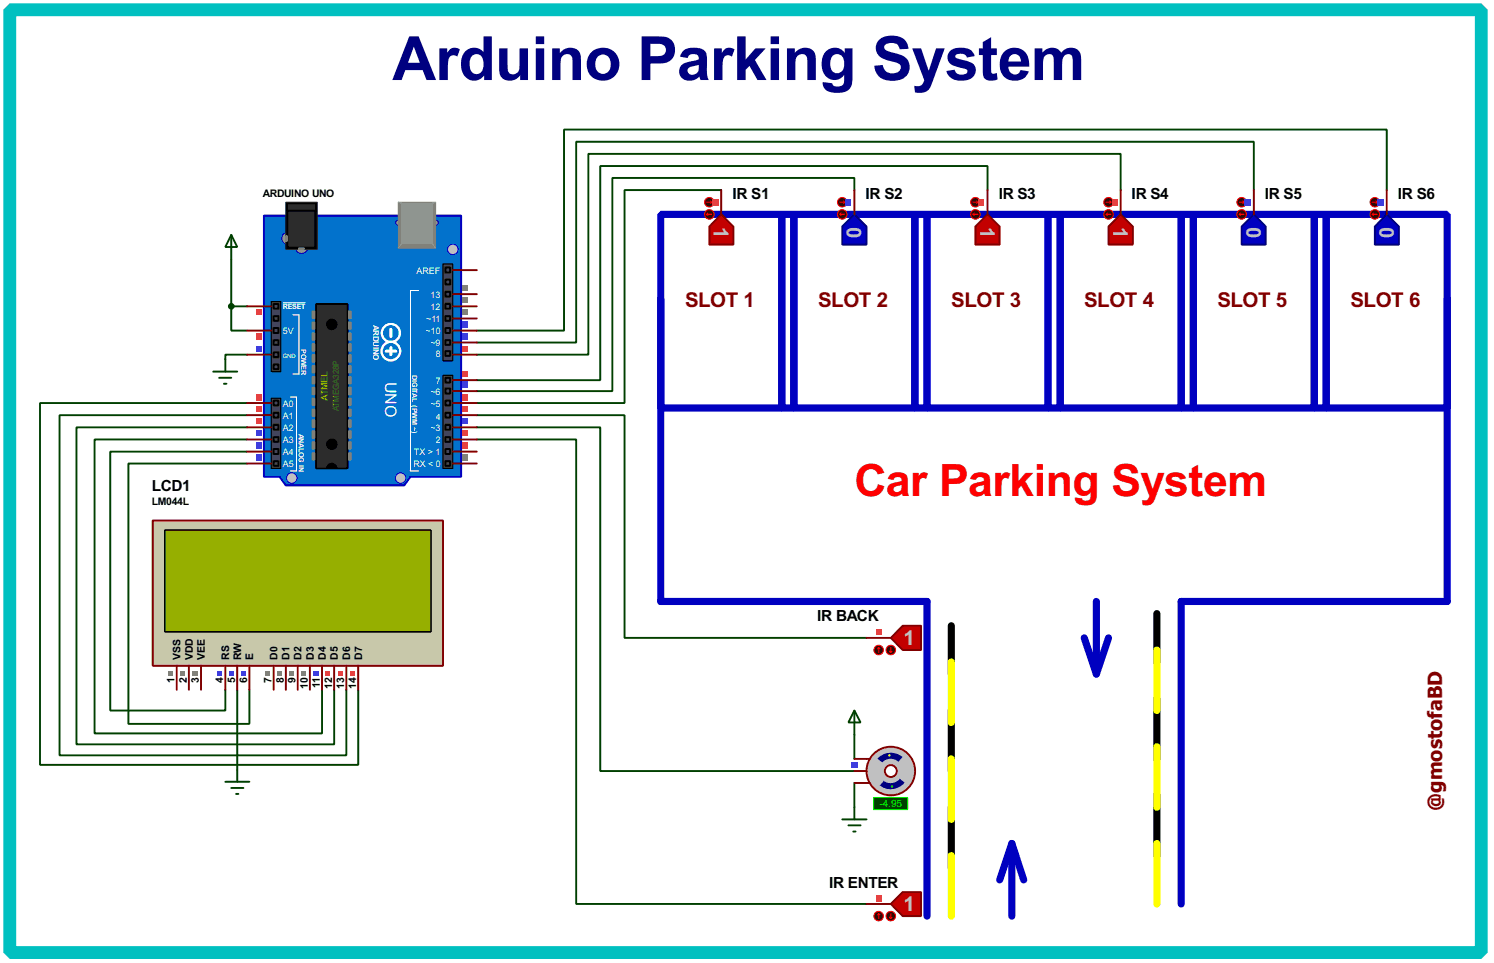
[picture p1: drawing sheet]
<svg xmlns="http://www.w3.org/2000/svg" width="314mm" height="202mm" viewBox="0 0 314 202" stroke-linecap="round" stroke-linejoin="round" font-family="sans-serif">
<g fill="none" stroke="#004000" stroke-width=".4">
<path d="M151.4 39.9h-20.3v44.7h-31M179.4 39.9v-2.5h-50.8v44.7h-28.5M207.3 39.9v-5h-81.3v44.9h-25.9M235.3 39.9v-7.6h-111.8v42.2h-23.4M263.2 39.9v-10.1h-142.2v42.1h-20.9M291.1 39.9v-12.7h-172.7v42.2h-18.3M48.6 54.4v9.9M48.6 64.3v5.1h3.3M48.6 64.3h3.3M51.9 74.5h-4.6v1M51.9 84.6h-43.5v76h66.8v-15.8M51.9 87.2h-39.4v71.4h60.2v-13.8"/>
<path d="M51.9 89.7h-35.8v66.6h54.1v-11.5M51.9 92.3h-32v61.7h47.7v-9.2M51.9 97.3h-24.9v54.7h25.4v-7.2M51.9 94.8h-28.7v54.4h24.1v-4.4M100.1 89.7h25.9v72.2h53.4M100.1 87.2h31v46.7h50.8M100.1 92.3h20.9v97.5h60.9M49.8 144.8v16.8M179.4 154.2v5.1M179.4 164.4v5.1"/>
</g>
<path d="M55.4 45.3h41.4v54.8h-10.6l-1.3 1.8h-24.9l-1.3-1.8h-3.3z" fill-rule="evenodd" fill="#0272cc" stroke="#0000c0" stroke-width=".4"/>
<path d="M62.8 66.1v12.4M87.9 61h-1.7v37.9h1.7M61 83.4h1.3v15.5" fill="none" stroke="#fff" stroke-width=".25"/>
<g fill="#0272cc" stroke="#fff" stroke-width=".5">
<circle cx="82" cy="69.9" r="1.9"/>
<circle cx="82" cy="73.7" r="1.95"/>
</g>
<path d="M81.1 73.7h2M82.1 69.1v1.6M82.1 73v1.5" fill="none" stroke="#fff" stroke-width=".65"/>
<path d="M61.5 66.1h1.3M61.5 78.5h1.3M61 98.9h1.3" fill="none" stroke="#fff" stroke-width=".25"/>
<path d="M59.5 63.6h4.6" fill="none" stroke="#fff" stroke-width=".21"/>
<g fill="#c0c0c0" stroke="#0000c0" stroke-width=".21">
<circle cx="84.1" cy="100.4" r="1.1"/>
<circle cx="61.2" cy="100.4" r="1.1"/>
<circle cx="95" cy="52.4" r="1.1"/>
</g>
<g fill="#464646" stroke="#000" stroke-width=".25">
<path d="M57 63.3h2v14.7h-2z"/>
<path d="M57 83.6h2v14.8h-2z"/>
<path d="M93 55.4h2.1v20.4h-2.1z"/>
<path d="M93 78.8h2.1v19.6h-2.1z"/>
</g>
<g fill="#464646" stroke="#000" stroke-width=".4">
<path d="M57.5 63.8h1v1h-1z"/>
<path d="M57.5 66.4h1v1h-1z"/>
<path d="M57.5 68.9h1v1h-1z"/>
<path d="M57.5 71.4h1v1h-1z"/>
<path d="M57.5 74h1v1h-1z"/>
<path d="M57.5 76.5h1v1h-1z"/>
<path d="M57.5 84.1h1v1h-1z"/>
<path d="M57.5 86.7h1v1h-1z"/>
<path d="M57.5 89.2h1v1h-1z"/>
<path d="M57.5 91.8h1v1h-1z"/>
<path d="M57.5 94.3h1v1h-1z"/>
<path d="M57.5 96.8h1v1h-1z"/>
<path d="M93.5 56.2h1v1h-1z"/>
<path d="M93.5 61.3h1v1h-1z"/>
<path d="M93.5 63.8h1v1h-1z"/>
<path d="M93.5 66.4h1v1h-1z"/>
<path d="M93.5 68.9h1v1h-1z"/>
<path d="M93.5 71.4h1v1h-1z"/>
<path d="M93.5 73.7h1v1h-1z"/>
<path d="M93.5 58.7h1v1h-1z"/>
<path d="M93.5 79.3h1v1h-1z"/>
<path d="M93.5 81.6h1v1h-1z"/>
<path d="M93.5 84.1h1v1h-1z"/>
<path d="M93.5 86.7h1v1h-1z"/>
<path d="M93.5 89.2h1v1h-1z"/>
<path d="M93.5 91.8h1v1h-1z"/>
<path d="M93.5 94.3h1v1h-1z"/>
<path d="M93.5 96.8h1v1h-1z"/>
</g>
<path d="M66.4 63.8h6.6v34.6h-6.6z" fill="#2c2c2c" stroke="#000" stroke-width=".4"/>
<g fill="#000" stroke="#000" stroke-width=".21">
<circle cx="69.6" cy="68.1" r="1.1"/>
<circle cx="69.6" cy="98.4" r="1.1"/>
<circle cx="69.6" cy="93.3" r="1.1"/>
</g>
<path d="M66.1 99.1h7.1" fill="none" stroke="#0272cc" stroke-width="1.2"/>
<g fill="#939393" stroke="#0000c0" stroke-width=".21">
<circle cx="91.4" cy="46.8" r=".55"/>
<circle cx="83.6" cy="46.8" r=".55"/>
</g>
<path d="M83.6 42.5h7.9v9.6h-7.9z" fill="#808080" stroke="#808080" stroke-width=".21"/>
<path d="M84.4 42.7h6.3v8.4h-6.3z" fill="#939393" stroke="#939393" stroke-width=".21"/>
<path d="M83.6 42.5l.8 .2M84.4 51.1l-.8 1M90.7 51.1l.8 1M91.5 42.5l-.8 .2" fill="none" stroke="#939393" stroke-width=".21"/>
<g fill="#939393" stroke="#0000c0" stroke-width=".21">
<circle cx="63.3" cy="51.9" r="1.35"/>
<circle cx="60.5" cy="50.1" r="1.35"/>
</g>
<path d="M60 42.5h6.6v9.9h-6.6z" fill="#000" stroke="#2c2c2c" stroke-width=".21"/>
<g fill="#808080" stroke="#808080" stroke-width=".4">
<path d="M62.8 52.1h1v.3h-1z"/>
<path d="M60 49.6h.3v1h-.3z"/>
</g>
<path d="M60.8 43.2h5v8.4h-5z" fill="#2c2c2c" stroke="#2c2c2c" stroke-width=".4"/>
<path d="M60.3 42.7h6.1v1.6h-6.1z" fill="#2c2c2c" stroke="#000" stroke-width=".4"/>
<g fill="#808080" stroke="#808080" stroke-width=".25">
<path d="M73.2 65.3h.5v1.6h-.5z"/>
<path d="M73.2 67.6h.5v1.5h-.5z"/>
<path d="M73.2 69.9h.5v1.5h-.5z"/>
<path d="M73.2 72.2h.5v1.5h-.5z"/>
<path d="M73.2 74.5h.5v1.5h-.5z"/>
<path d="M73.2 76.8h.5v1.5h-.5z"/>
<path d="M73.2 79.1h.5v1.5h-.5z"/>
<path d="M73.2 81.3h.5v1.6h-.5z"/>
<path d="M73.2 83.6h.5v1.5h-.5z"/>
<path d="M73.2 85.9h.5v1.5h-.5z"/>
<path d="M73.2 88.2h.5v1.5h-.5z"/>
<path d="M73.2 90.5h.5v1.5h-.5z"/>
<path d="M73.2 92.8h.5v1.5h-.5z"/>
<path d="M73.2 95.1h.5v1.5h-.5z"/>
<path d="M65.6 65.3h.5v1.6h-.5z"/>
<path d="M65.6 67.6h.5v1.5h-.5z"/>
<path d="M65.6 69.9h.5v1.5h-.5z"/>
<path d="M65.6 72.2h.5v1.5h-.5z"/>
<path d="M65.6 74.5h.5v1.5h-.5z"/>
<path d="M65.6 76.8h.5v1.5h-.5z"/>
<path d="M65.6 79.1h.5v1.5h-.5z"/>
<path d="M65.6 81.3h.5v1.6h-.5z"/>
<path d="M65.6 83.6h.5v1.5h-.5z"/>
<path d="M65.6 85.9h.5v1.5h-.5z"/>
<path d="M65.6 88.2h.5v1.5h-.5z"/>
<path d="M65.6 90.5h.5v1.5h-.5z"/>
<path d="M65.6 92.8h.5v1.5h-.5z"/>
<path d="M65.6 95.1h.5v1.5h-.5z"/>
</g>
<g fill="none" stroke="#800000" stroke-width=".4">
<path d="M95.1 56.7h5M51.9 74.5h5.1M51.9 69.4h5.1M51.9 64.3h5.1M95.1 74.5h5M95.1 71.9h5M95.1 69.4h5M95.1 66.9h5M95.1 64.3h5M95.1 61.8h5M95.1 79.8h5M51.9 97.3h5.1"/>
<path d="M51.9 94.8h5.1M51.9 92.3h5.1M51.9 89.7h5.1M51.9 87.2h5.1M51.9 84.6h5.1M95.1 97.3h5M95.1 94.8h5M95.1 92.3h5M95.1 89.7h5M95.1 87.2h5M95.1 84.6h5M95.1 82.1h5"/>
</g>
<path d="M97 95.4h1.2v1.3h-1.2z" fill="#808080"/>
<g fill="#ff4040">
<path d="M97 92.9h1.2v1.3h-1.2z"/>
<path d="M97 90.4h1.2v1.2h-1.2z"/>
</g>
<path d="M97 87.8h1.2v1.3h-1.2z" fill="#4040ff"/>
<g fill="#ff4040">
<path d="M97 85.3h1.2v1.2h-1.2z"/>
<path d="M97 82.7h1.2v1.3h-1.2z"/>
</g>
<path d="M97 80.2h1.2v1.3h-1.2z" fill="#4040ff"/>
<path d="M97 72.6h1.2v1.2h-1.2z" fill="#ff4040"/>
<g fill="#4040ff">
<path d="M97 70h1.2v1.3h-1.2z"/>
<path d="M97 67.5h1.2v1.3h-1.2z"/>
</g>
<g fill="#808080">
<path d="M97 65h1.2v1.2h-1.2z"/>
<path d="M97 62.4h1.2v1.3h-1.2z"/>
<path d="M97 59.9h1.2v1.2h-1.2z"/>
</g>
<g fill="#ff4040">
<path d="M53.8 65h1.2v1.2h-1.2z"/>
<path d="M97 77.9h1.2v1.3h-1.2z"/>
</g>
<path d="M53.8 72.6h1.2v1.2h-1.2z" fill="#4040ff"/>
<g fill="#ff4040">
<path d="M53.8 82.7h1.2v1.3h-1.2z"/>
<path d="M53.8 85.3h1.2v1.2h-1.2z"/>
<path d="M53.8 87.8h1.2v1.3h-1.2z"/>
</g>
<g fill="#4040ff">
<path d="M53.8 90.4h1.2v1.2h-1.2z"/>
<path d="M53.8 92.9h1.2v1.3h-1.2z"/>
<path d="M53.8 95.4h1.2v1.3h-1.2z"/>
</g>
<path d="M53.8 70h1.2v1.3h-1.2z" fill="#ff4040"/>
<path d="M48.6 49.3l1.2 2.6h-2.5zM48.6 49.3v5.1M44.8 78h5M46 79.3h2.6M47.3 75.5v2.5M47 80.6h.6" fill="none" stroke="#004000" stroke-width=".4"/>
<circle cx="48.5" cy="64.3" r=".5" fill="#004000" stroke="#004000" stroke-width=".4"/>
<circle cx="187" cy="161.9" r="5.1" fill="#c0c0c0" stroke="#800000" stroke-width=".4"/>
<circle cx="187" cy="161.9" r="1.25" fill="#feffff" stroke="#800000" stroke-width=".4"/>
<path d="M181.9 159.3h.8M181.9 164.4h.8" fill="none" stroke="#800000" stroke-width=".4"/>
<path d="M189.5 158.9a3.9 3.9 0 0 1 .4 5.4l-1-.8a2.44 2.44 0 0 0-.3-3.6z" fill-rule="evenodd" fill="#c0c0c0" stroke="#c0c0c0" stroke-width=".4"/>
<g fill="#000080">
<path d="M185.4 163.8a2.49 2.49 0 0 0 3.5-.3l1 .8a3.8 3.8 0 0 1-5.3 .5z" fill-rule="evenodd"/>
<path d="M184.1 159.4a3.8 3.8 0 0 1 5.4-.5l-.9 1a2.44 2.44 0 0 0-3.5 .3z" fill-rule="evenodd"/>
</g>
<path d="M184.1 159.4l1 .8a2.5 2.5 0 0 0 .3 3.6l-.8 1a3.8 3.8 0 0 1-.5-5.4z" fill-rule="evenodd" fill="#c0c0c0" stroke="#c0c0c0" stroke-width=".4"/>
<circle cx="186.7" cy="158.6" r=".25" fill="#ff0"/>
<circle cx="187.3" cy="165.1" r=".25" fill="#0f0"/>
<path d="M183.4 167.4h7.2v2.6h-7.2z" fill="#004000" stroke="#0f0" stroke-width=".21"/>
<path d="M179.4 159.3h2.5M179.4 161.9h2.5M179.4 164.4h2.5" fill="none" stroke="#800000" stroke-width=".4"/>
<path d="M178.7 160h1.3v1.2h-1.3z" fill="#4040ff"/>
<path d="M179.4 149.2l1.3 2.5h-2.6zM179.4 149.2v5M176.8 172h5.1M178.1 173.3h2.6M179.1 174.6h.5M179.4 169.5v2.5" fill="none" stroke="#004000" stroke-width=".4"/>
<path d="M138.7 45h25.4v40.7h-25.4zM166.7 45h25.4v40.7h-25.4zM194.6 45h25.4v40.7h-25.4zM222.6 45h25.4v40.7h-25.4zM250.5 45h25.4v40.7h-25.4zM278.4 45h25.4v40.7h-25.4z" fill="none" stroke="#0000c0" stroke-width="1.5"/>
<path d="M151.4 45l2.6 2.6v3.8h-5.1v-3.8z" fill-rule="evenodd" fill="#c00000" stroke="#800000" stroke-width=".4"/>
<path d="M151.4 39.9v5.1" fill="none" stroke="#800000" stroke-width=".4"/>
<circle cx="148.9" cy="45" r="1" fill="#400000" stroke="#f00" stroke-width=".21"/>
<path d="M148.4 45l.2 .3M148.4 45h1M148.6 44.8l-.2 .2" fill="none" stroke="#f00" stroke-width=".21"/>
<circle cx="148.9" cy="42.5" r="1" fill="#400000" stroke="#f00" stroke-width=".21"/>
<path d="M148.4 42.5h1M149.2 42.2l.2 .3M149.4 42.5l-.2 .2" fill="none" stroke="#f00" stroke-width=".21"/>
<path d="M149.5 41.8h1.3v1.3h-1.3z" fill="#ff4040"/>
<path d="M176.8 47.6l2.6-2.6 2.5 2.6v3.8h-5.1z" fill-rule="evenodd" fill="#0000c0" stroke="#000080" stroke-width=".4"/>
<path d="M179.4 39.9v5.1" fill="none" stroke="#800000" stroke-width=".4"/>
<circle cx="176.8" cy="45" r="1" fill="#400000" stroke="#f00" stroke-width=".21"/>
<path d="M176.3 45l.3 .3M176.3 45h1M176.6 44.8l-.3 .2" fill="none" stroke="#f00" stroke-width=".21"/>
<circle cx="176.8" cy="42.5" r="1" fill="#400000" stroke="#f00" stroke-width=".21"/>
<path d="M176.3 42.5h1M177.1 42.2l.2 .3M177.3 42.5l-.2 .2" fill="none" stroke="#f00" stroke-width=".21"/>
<path d="M177.5 41.8h1.2v1.3h-1.2z" fill="#4040ff"/>
<path d="M204.8 47.6l2.5-2.6 2.6 2.6v3.8h-5.1z" fill-rule="evenodd" fill="#c00000" stroke="#800000" stroke-width=".4"/>
<path d="M207.3 39.9v5.1" fill="none" stroke="#800000" stroke-width=".4"/>
<circle cx="204.7" cy="45" r="1" fill="#400000" stroke="#f00" stroke-width=".21"/>
<path d="M204.3 45l.2 .3M204.3 45h1M204.5 44.8l-.2 .2" fill="none" stroke="#f00" stroke-width=".21"/>
<circle cx="204.7" cy="42.5" r="1" fill="#400000" stroke="#f00" stroke-width=".21"/>
<path d="M204.3 42.5h1M205 42.2l.3 .3M205.3 42.5l-.3 .2" fill="none" stroke="#f00" stroke-width=".21"/>
<path d="M205.4 41.8h1.3v1.3h-1.3z" fill="#ff4040"/>
<path d="M232.7 47.6l2.6-2.6 2.5 2.6v3.8h-5.1z" fill-rule="evenodd" fill="#c00000" stroke="#800000" stroke-width=".4"/>
<path d="M235.3 39.9v5.1" fill="none" stroke="#800000" stroke-width=".4"/>
<circle cx="232.7" cy="45" r="1" fill="#400000" stroke="#f00" stroke-width=".21"/>
<path d="M232.2 45l.3 .3M232.2 45h1M232.5 44.8l-.3 .2" fill="none" stroke="#f00" stroke-width=".21"/>
<circle cx="232.7" cy="42.5" r="1" fill="#400000" stroke="#f00" stroke-width=".21"/>
<path d="M232.2 42.5h1M233 42.2l.2 .3M233.2 42.5l-.2 .2" fill="none" stroke="#f00" stroke-width=".21"/>
<path d="M233.4 41.8h1.2v1.3h-1.2z" fill="#ff4040"/>
<path d="M263.2 45l2.5 2.6v3.8h-5v-3.8z" fill-rule="evenodd" fill="#0000c0" stroke="#000080" stroke-width=".4"/>
<path d="M263.2 39.9v5.1" fill="none" stroke="#800000" stroke-width=".4"/>
<circle cx="260.6" cy="45" r="1" fill="#400000" stroke="#f00" stroke-width=".21"/>
<path d="M260.2 45l.2 .3M260.2 45h1M260.4 44.8l-.2 .2" fill="none" stroke="#f00" stroke-width=".21"/>
<circle cx="260.6" cy="42.5" r="1" fill="#400000" stroke="#f00" stroke-width=".21"/>
<path d="M260.2 42.5h1M260.9 42.2l.3 .3M261.2 42.5l-.3 .2" fill="none" stroke="#f00" stroke-width=".21"/>
<path d="M261.3 41.8h1.3v1.3h-1.3z" fill="#4040ff"/>
<path d="M291.1 45l2.6 2.6v3.8h-5.1v-3.8z" fill-rule="evenodd" fill="#0000c0" stroke="#000080" stroke-width=".4"/>
<path d="M291.1 39.9v5.1" fill="none" stroke="#800000" stroke-width=".4"/>
<circle cx="288.6" cy="45" r="1" fill="#400000" stroke="#f00" stroke-width=".21"/>
<path d="M288.1 45l.2 .3M288.1 45h1M288.3 44.8l-.2 .2" fill="none" stroke="#f00" stroke-width=".21"/>
<circle cx="288.6" cy="42.5" r="1" fill="#400000" stroke="#f00" stroke-width=".21"/>
<path d="M288.1 42.5h1M288.9 42.2l.2 .3M289.1 42.5l-.2 .2" fill="none" stroke="#f00" stroke-width=".21"/>
<path d="M289.2 41.8h1.3v1.3h-1.3z" fill="#4040ff"/>
<g fill="none" stroke="#0000c0" stroke-width="1.5">
<path d="M164.1 45h2.6v40.7h-2.6zM192.1 45h2.5v40.7h-2.5zM220 45h2.6v40.7h-2.6zM248 45h2.5v40.7h-2.5zM275.9 45h2.5v40.7h-2.5zM138.7 62.8v63.5zM303.8 62.8v63.5zM138.7 126.3h55.9zM194.6 126.3v66zM227.6 133.9l2.6 7.6 2.5-7.6M230.2 126.3v12.7M248 126.3h55.8z"/>
<path d="M248 126.3v63.5zM212.4 179.6v12.7M209.9 184.7l2.5-7.6 2.5 7.6"/>
</g>
<path d="M199.7 131.4v10.1M242.9 128.8v10.2M199.7 149.2v12.7M242.9 146.6v12.7M199.7 169.5v12.7M242.9 166.9v12.7" fill="none" stroke="#000" stroke-width="1.5"/>
<path d="M199.7 139v12.7M242.9 136.5v12.7M199.7 159.3v12.7M242.9 156.8v12.7M199.7 179.6v12.7M242.9 177.1v12.7" fill="none" stroke="#ff0" stroke-width="1.5"/>
<path d="M189.5 131.4h3.9v5.1h-3.9l-2.5-2.6z" fill-rule="evenodd" fill="#c00000" stroke="#800000" stroke-width=".4"/>
<path d="M181.9 133.9h5.1" fill="none" stroke="#800000" stroke-width=".4"/>
<circle cx="187" cy="136.5" r="1" fill="#400000" stroke="#f00" stroke-width=".21"/>
<path d="M186.7 136.7l.3 .3M187 135.9v1.1M187.3 136.7l-.3 .3" fill="none" stroke="#f00" stroke-width=".21"/>
<circle cx="184.4" cy="136.5" r="1" fill="#400000" stroke="#f00" stroke-width=".21"/>
<path d="M184.5 135.9l.2 .3M184.5 135.9l-.3 .3M184.5 135.9v1.1" fill="none" stroke="#f00" stroke-width=".21"/>
<path d="M183.8 132h1.3v1.3h-1.3z" fill="#ff4040"/>
<path d="M187 189.8l2.5-2.5h3.9v5h-3.9z" fill-rule="evenodd" fill="#c00000" stroke="#800000" stroke-width=".4"/>
<path d="M181.9 189.8h5.1" fill="none" stroke="#800000" stroke-width=".4"/>
<circle cx="187" cy="192.3" r="1" fill="#400000" stroke="#f00" stroke-width=".21"/>
<path d="M186.7 192.6l.3 .2M187 191.8v1M187.3 192.6l-.3 .2" fill="none" stroke="#f00" stroke-width=".21"/>
<circle cx="184.4" cy="192.3" r="1" fill="#400000" stroke="#f00" stroke-width=".21"/>
<path d="M184.5 191.8l.2 .3M184.5 191.8l-.3 .3M184.5 191.8v1" fill="none" stroke="#f00" stroke-width=".21"/>
<path d="M183.8 187.9h1.3v1.3h-1.3z" fill="#ff4040"/>
<path d="M47.3 164.1h5.1M48.6 165.4h2.5M49.6 166.7h.5M49.8 161.6v2.5" fill="none" stroke="#004000" stroke-width=".4"/>
<path d="M32.1 109.3h60.9v30.5h-60.9z" fill="#c8c8aa" stroke="#800000" stroke-width=".4"/>
<path d="M34.6 111.3h55.9v21.3h-55.9z" fill="#324600" stroke="#000" stroke-width=".25"/>
<path d="M34.6 111.3h55.9v21.3h-55.9z" fill="#96af00" stroke="#000" stroke-width=".25"/>
<g fill="none" stroke="#800000" stroke-width=".4">
<path d="M37.1 139.8v5M39.7 139.8v5M42.2 139.8v5M47.3 139.8v5M49.8 139.8v5M52.4 139.8v5M57.5 139.8v5M60 139.8v5M62.5 139.8v5M65.1 139.8v5M67.6 139.8v5M70.2 139.8v5"/>
<path d="M72.7 139.8v5M75.2 139.8v5"/>
</g>
<g fill="#ff4040">
<path d="M73.5 140.9h1v1h-1z"/>
<path d="M70.9 140.9h1v1h-1z"/>
<path d="M68.4 140.9h1v1h-1z"/>
</g>
<path d="M65.8 140.9h1.1v1h-1.1z" fill="#4040ff"/>
<g fill="#808080">
<path d="M63.3 140.9h1v1h-1z"/>
<path d="M60.8 140.9h1v1h-1z"/>
<path d="M58.2 140.9h1v1h-1z"/>
<path d="M55.7 140.9h1v1h-1z"/>
</g>
<g fill="#4040ff">
<path d="M50.6 140.9h1v1h-1z"/>
<path d="M48.1 140.9h1v1h-1z"/>
<path d="M45.5 140.9h1v1h-1z"/>
</g>
<g fill="#808080">
<path d="M35.4 140.9h1v1h-1z"/>
<path d="M37.9 140.9h1v1h-1z"/>
<path d="M40.4 140.9h1.1v1h-1.1z"/>
</g>
<path d="M2.1 2.1h308.9v197.9h-308.9z" fill="none" stroke="#00c0c0" stroke-width="2.7"/>
<text font-size="14.3" fill="#000080" x="82.4" y="16.8">Arduino Parking System</text>
<text font-size="10.5" fill="#f00" x="179.4" y="104.1">Car Parking System</text>
<text font-size="5" fill="#800000" x="302.8" y="170.2" transform="rotate(-90 302.8 170.2)">@gmostofaBD</text>
<g font-size="4.8" fill="#c0c0c0">
<text x="149.9" y="47.6" transform="rotate(90 149.9 47.6)">1</text>
<text x="177.8" y="47.7" transform="rotate(90 177.8 47.7)">0</text>
<text x="205.8" y="47.7" transform="rotate(90 205.8 47.7)">1</text>
<text x="233.7" y="47.6" transform="rotate(90 233.7 47.6)">1</text>
<text x="261.7" y="47.6" transform="rotate(90 261.7 47.6)">0</text>
<text x="289.6" y="47.6" transform="rotate(90 289.6 47.6)">0</text>
<text x="189.7" y="135.5">1</text>
<text x="189.7" y="191.3">1</text>
</g>
<g font-size="4.8" fill="#800000">
<text x="143.8" y="64.4">SLOT 1</text>
<text x="171.8" y="64.4">SLOT 2</text>
<text x="199.7" y="64.4">SLOT 3</text>
<text x="227.6" y="64.4">SLOT 4</text>
<text x="255.6" y="64.4">SLOT 5</text>
<text x="283.5" y="64.4">SLOT 6</text>
</g>
<text font-size="3.8" fill="#fff" x="80.8" y="80.1" transform="rotate(90 80.8 80.1)">UNO</text>
<g font-size="3.6">
<text x="153.8" y="41.8">IR S1</text>
<text x="181.7" y="41.8">IR S2</text>
<text x="209.7" y="41.8">IR S3</text>
<text x="237.6" y="41.8">IR S4</text>
<text x="265.5" y="41.8">IR S5</text>
<text x="293.5" y="41.8">IR S6</text>
<text x="31.9" y="103.1">LCD1</text>
<text x="171.6" y="130.5">IR BACK</text>
<text x="174.1" y="186.4">IR ENTER</text>
</g>
<g font-size="2.5">
<text x="55.2" y="41.4">ARDUINO UNO</text>
<text x="31.9" y="106">LM044L</text>
<text x="36.7" y="143.5" transform="rotate(-90 36.7 143.5)">1</text>
<text x="37.9" y="138.5" transform="rotate(-90 37.9 138.5)">VSS</text>
<text x="39.2" y="143.5" transform="rotate(-90 39.2 143.5)">2</text>
<text x="40.5" y="138.5" transform="rotate(-90 40.5 138.5)">VDD</text>
<text x="41.8" y="143.4" transform="rotate(-90 41.8 143.4)">3</text>
<text x="43" y="138.5" transform="rotate(-90 43 138.5)">VEE</text>
<text x="46.9" y="143.5" transform="rotate(-90 46.9 143.5)">4</text>
<text x="48.1" y="138.5" transform="rotate(-90 48.1 138.5)">RS</text>
<text x="49.4" y="143.5" transform="rotate(-90 49.4 143.5)">5</text>
<text x="50.6" y="138.5" transform="rotate(-90 50.6 138.5)">RW</text>
<text x="51.9" y="143.5" transform="rotate(-90 51.9 143.5)">6</text>
<text x="53.2" y="138.5" transform="rotate(-90 53.2 138.5)">E</text>
<text x="57" y="143.5" transform="rotate(-90 57 143.5)">7</text>
<text x="58.3" y="138.5" transform="rotate(-90 58.3 138.5)">D0</text>
<text x="59.6" y="143.5" transform="rotate(-90 59.6 143.5)">8</text>
<text x="60.8" y="138.5" transform="rotate(-90 60.8 138.5)">D1</text>
<text x="62.1" y="143.5" transform="rotate(-90 62.1 143.5)">9</text>
<text x="63.3" y="138.5" transform="rotate(-90 63.3 138.5)">D2</text>
<text x="65.9" y="138.5" transform="rotate(-90 65.9 138.5)">D3</text>
<text x="68.4" y="138.5" transform="rotate(-90 68.4 138.5)">D4</text>
<text x="71" y="138.5" transform="rotate(-90 71 138.5)">D5</text>
<text x="73.5" y="138.5" transform="rotate(-90 73.5 138.5)">D6</text>
<text x="76" y="138.5" transform="rotate(-90 76 138.5)">D7</text>
<text x="64.6" y="144.6" transform="rotate(-90 64.6 144.6)">10</text>
<text x="67.2" y="144.5" transform="rotate(-90 67.2 144.5)">11</text>
<text x="69.7" y="144.6" transform="rotate(-90 69.7 144.6)">12</text>
<text x="72.2" y="144.6" transform="rotate(-90 72.2 144.6)">13</text>
<text x="74.7" y="144.6" transform="rotate(-90 74.7 144.6)">14</text>
</g>
<text font-size="2.4" fill="#0f0" x="184.6" y="169.5">-4.95</text>
<text font-size="2.2" fill="#808000" x="68.9" y="84.2" transform="rotate(-90 68.9 84.2)">ATMEL</text>
<g font-size="2.1" fill="#fff">
<text x="87.5" y="57.5">AREF</text>
<text x="90.4" y="62.5">13</text>
<text x="90.4" y="65.1">12</text>
<text x="59.4" y="70.2">5V</text>
<text x="89.4" y="70.2">~10</text>
<text x="89.5" y="67.6">~11</text>
<text x="90.4" y="72.7">~9</text>
<text x="91.5" y="75">8</text>
<text x="90.4" y="82.9">~6</text>
<text x="91.5" y="80.6">7</text>
<text x="59.4" y="85.4">A0</text>
<text x="59.4" y="87.9">A1</text>
<text x="90.4" y="85.4">~5</text>
<text x="91.5" y="88.2">4</text>
<text x="59.4" y="90.5">A2</text>
<text x="59.4" y="93">A3</text>
<text x="59.4" y="95.6">A4</text>
<text x="86.9" y="95.6">TX &gt; 1</text>
<text x="90.4" y="90.5">~3</text>
<text x="91.5" y="93">2</text>
<text x="59.4" y="98.1">A5</text>
<text x="86.8" y="98.1">RX &lt; 0</text>
</g>
<text font-size="1.9" fill="#fff" x="78.4" y="68.1" transform="rotate(90 78.4 68.1)">ARDUINO</text>
<text font-size="1.9" fill="#808000" x="71.1" y="86.4" transform="rotate(-90 71.1 86.4)">ATMEGA328P</text>
<g font-size="1.7" fill="#fff">
<text x="59.4" y="64.9">RESET</text>
<text x="63.2" y="73.3" transform="rotate(90 63.2 73.3)">POWER</text>
<text x="86.6" y="78.8" transform="rotate(90 86.6 78.8)">DIGITAL (PWM ~)</text>
<text x="62.7" y="91" transform="rotate(90 62.7 91)">ANALOG IN</text>
</g>
<text font-size="1.4" fill="#fff" x="59.4" y="75.3">GND</text>
</svg>
